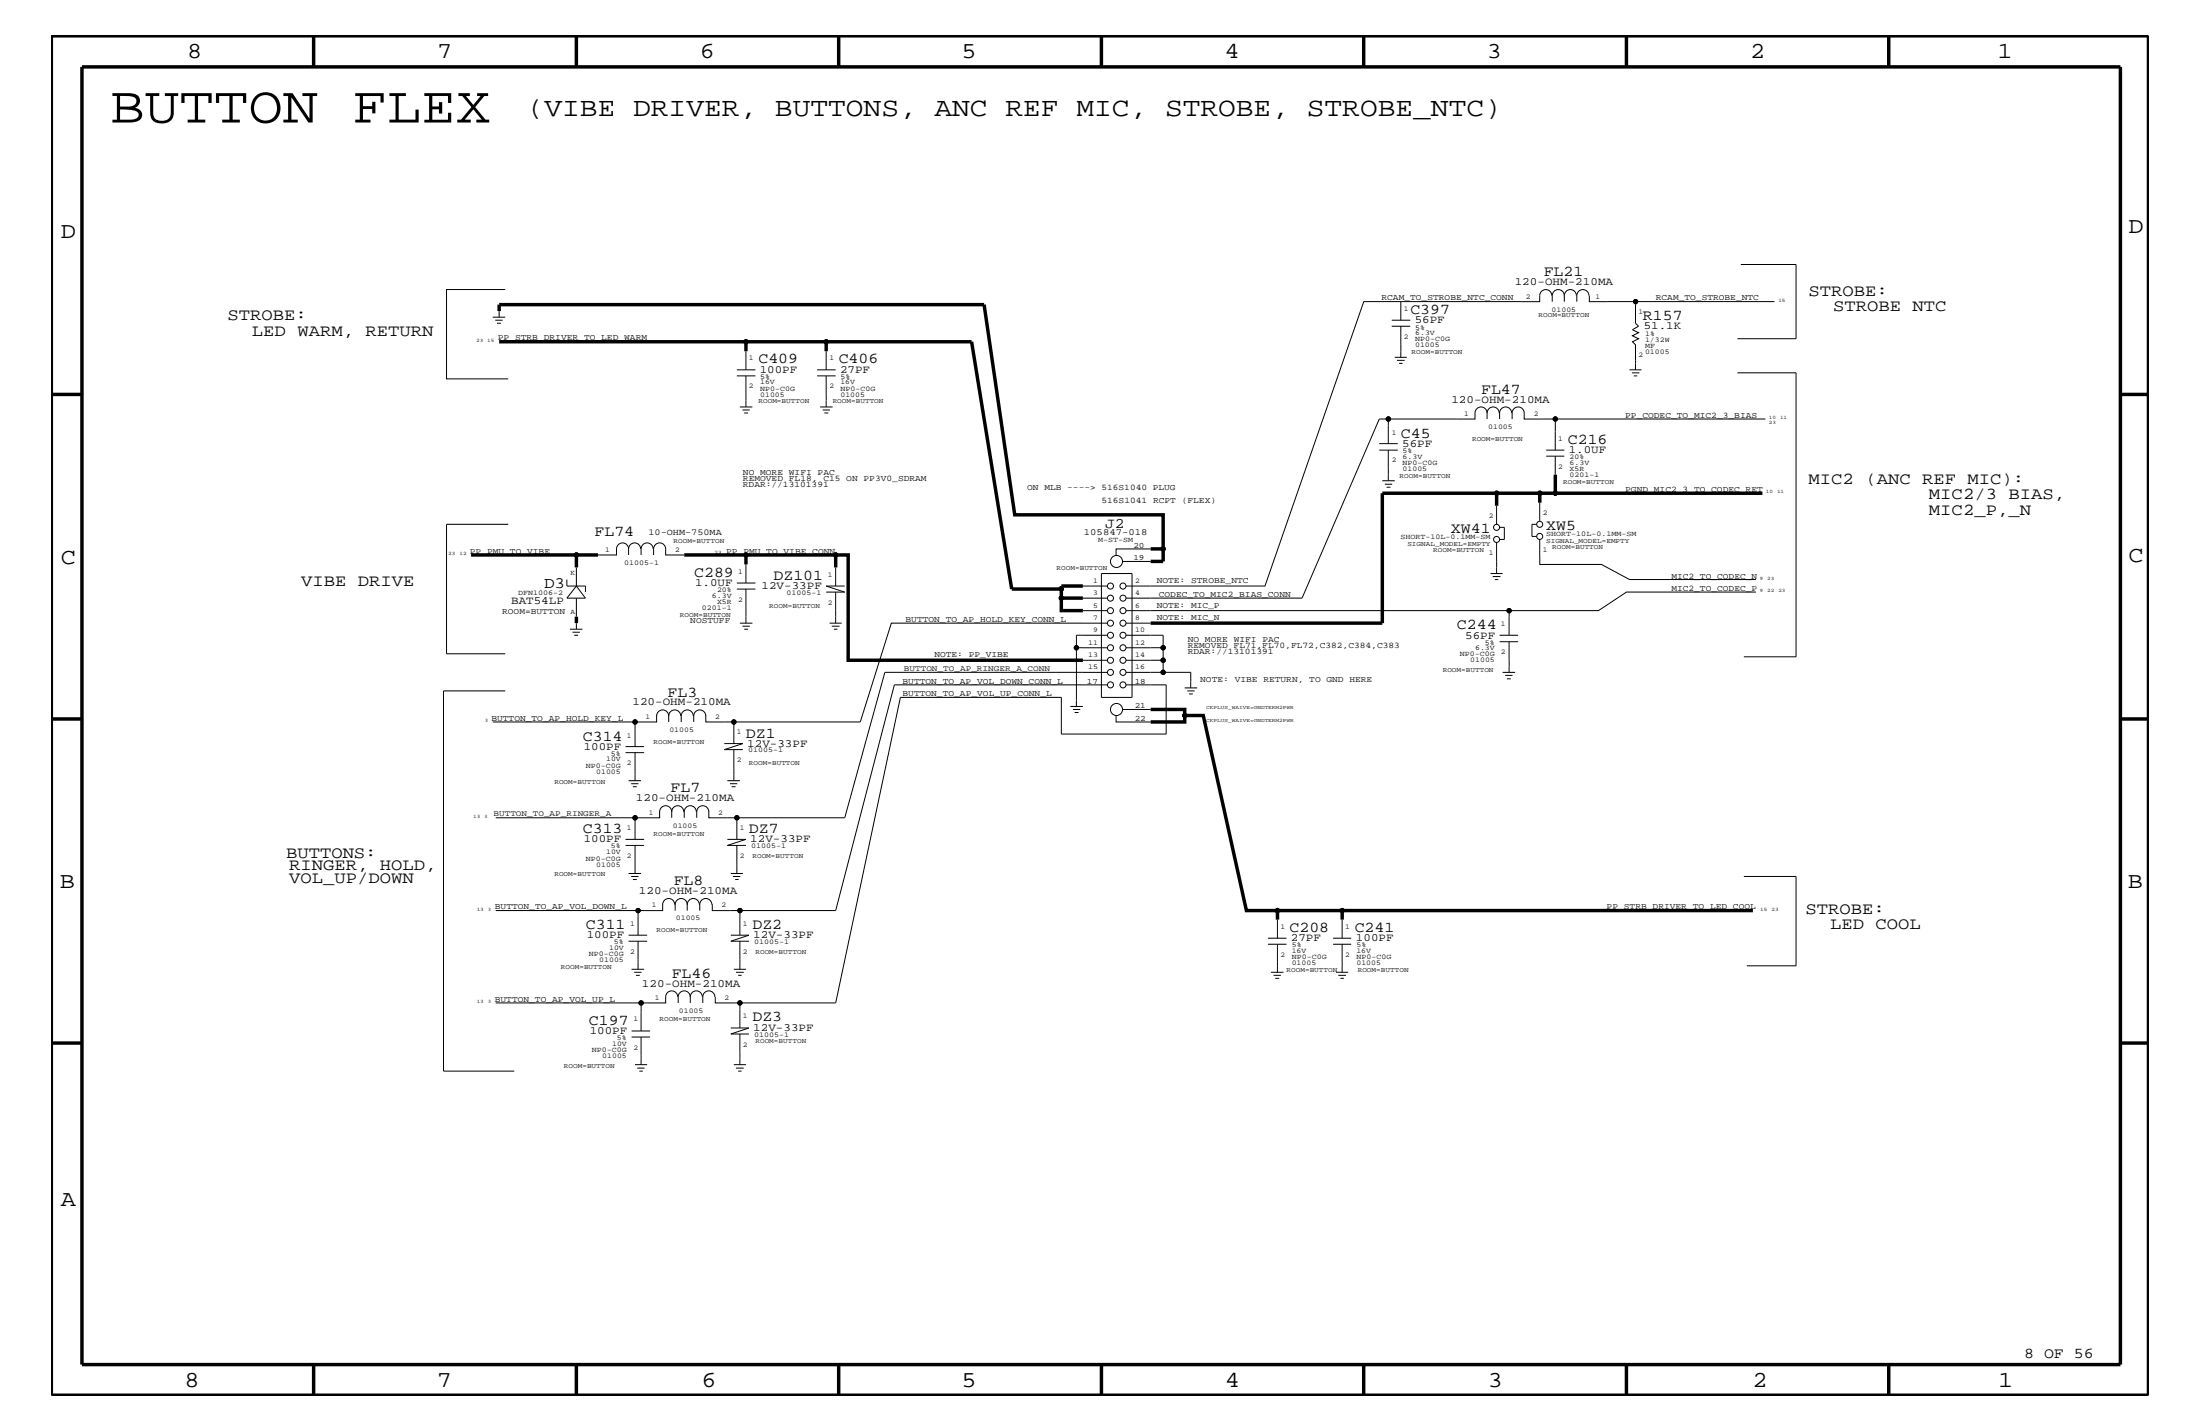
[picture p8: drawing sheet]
<svg xmlns="http://www.w3.org/2000/svg" width="432mm" height="279mm" viewBox="0 0 432 279" stroke-linecap="round" stroke-linejoin="round" font-family="sans-serif">
<g fill="none" stroke="#000" stroke-width=".2">
<path d="M99.2 56.8h-11.6v17.5h12.2M274.9 59.2v3.6M304.6 58a1.19 1.19 0 0 0-1.2-1.2 1.19 1.19 0 0 0-1.2 1.2v1.2h-34.5l-19.4 55.8h-22.5M307 58a1.19 1.19 0 0 0-1.2-1.2 1.19 1.19 0 0 0-1.1 1.2v1.2M307 58v1.2M307 58a1.19 1.19 0 0 1 1.2-1.2 1.19 1.19 0 0 1 1.2 1.2M311.9 58a1.19 1.19 0 0 0-1.2-1.2 1.19 1.19 0 0 0-1.2 1.2v1.2M311.9 58v1.2h9.1v4.2l.6 .6-1.2 .7 1.2 .6-1.2 .6 1.2 .6-1.2 .6 .6 .6v4.9M321 59.2h27.3M341.7 51.9h10.8v14.6h-11.5M96.7 62.2h2.5M97.2 62.8h1.4"/>
<path d="M97.5 63.4h.8M98 61.1v1.1M144.6 73.8h3.7M144.6 72.6h3.7M145.2 79.8h2.5M146.4 68.9v3.7M146.4 73.8v6M160.4 73.8h3.6M160.4 72.6h3.6M161 79.8h2.4M162.2 68.9v3.7M162.2 73.8v6"/>
<path d="M273.2 62.8h3.6M273.2 64h3.6M273.8 70.1h2.3M274.2 70.7h1.5M274.6 71.3h.7M274.9 64v6.1M319.8 72.6h2.4M320.3 73.2h1.5M320.7 73.8h.6M341 73.2h11.5v55.7h-10.2M145.7 80.4h1.5M146.1 81h.7"/>
<path d="M161.5 80.4h1.4M161.8 81h.8M270.7 87h3.6M270.7 88.3h3.6M271.3 94.3h2.5M271.8 95h1.4M272.1 95.6h.8M272.5 88.3v6M272.5 82.2v4.8M285.9 82.2h-15.2l-15.1 35.2h-34.6M291.9 81a1.19 1.19 0 0 1 1.2-1.2 1.19 1.19 0 0 1 1.1 1.2M291.9 81a1.19 1.19 0 0 0-1.2-1.2 1.19 1.19 0 0 0-1.2 1.2v1.2h-3.6"/>
<path d="M291.9 81v1.2M293.7 99.2v3.7M296.7 81a1.19 1.19 0 0 0-1.2-1.2 1.19 1.19 0 0 0-1.2 1.2v1.2M296.8 82.2v-1.2a1.19 1.19 0 0 1 1.2-1.2 1.19 1.19 0 0 1 1.2 1.2v1.2h3.6M302.2 98.6v3.6M302.8 82.2h2.5M303.5 88.3h3.5M303.5 89.5h3.5M305.3 89.5v3.6M346.5 82.2h-41.2v6.1M99.8 102.9h-12.2v25.4h11.6M111.3 113.7v1.3h3.6v1.2"/>
<path d="M113.1 111.3v3.7l-1.8 2.4h3.6l-1.8-2.4M113.1 117.4v3.6M123.4 107.7a1.19 1.19 0 0 0-1.2-1.2 1.19 1.19 0 0 0-1.2 1.2v1.2h-3.6M123.4 107.7v1.2M123.4 107.7a1.19 1.19 0 0 1 1.2-1.2 1.19 1.19 0 0 1 1.1 1.2M128.2 107.7a1.19 1.19 0 0 0-1.2-1.2 1.19 1.19 0 0 0-1.2 1.2v1.2M128.3 108.9v-1.2a1.19 1.19 0 0 1 1.2-1.2 1.19 1.19 0 0 1 1.2 1.2v1.2h3.6M144.6 114.4h3.7M144.6 115.6h3.7M146.4 110.8v3.6M146.4 115.6v6.7M164 111.3v3.7"/>
<path d="M164 116.2v6.1M165.8 115h-3.6l3.6 1.2h-3.6M212.5 115h4.9M212.5 119.8h4.9M212.5 117.4h4.9M216.2 112.5h6v24.3h-6zM220.4 110.2h5.4M221 115h4.8M221 119.8h4.8M225.8 107.7h-6.7v1.2M225.8 119.8h70.4v1.2M292.6 112.5h2.3"/>
<path d="M293 113.1h1.5M293.4 113.7h.7M293.7 106.5v3.7M293.7 111.3v1.2M293.7 110.2v1.1M294.3 103.5h1v2.3h-1M301.6 102.9h-.9v2.4h.9M302.2 105.8v4.9h12.1l5.5 3h24.8M344.6 116.2h-25.4l-5.5 3.6h-17.5M99.2 135.6h-12.2v74.6h13.9M111.9 123.5h2.4M112.4 124h1.4"/>
<path d="M112.7 124.6h.8M113.1 122.3v1.2M145.2 122.3h2.5M145.7 122.9h1.5M146.1 123.5h.7M162.8 122.3h2.4M163.3 122.9h1.5M163.7 123.5h.7M210.1 138.6h2.4M210.6 139.2h1.4M210.9 139.8h.8M211.3 127.1v11.5"/>
<path d="M212.5 127.1h4.9M212.5 131.9h4.9M212.5 122.3h4.9M212.5 129.6h4.9M212.5 122.3h-37.6l-6.1 19.4h-24.8v4.2M212.5 131.9h-38.8l-7.9 28.6h-21.2M217.4 124.6h-6.1v2.5h1.2M217.4 134.4h-41.9l-11.5 44.3h-18.8M220.4 139.2h5.4M221 124.6h7.3v2.5h-2.5M221 134.4h7.9v9.6h-20.6v-7.2h-31.6l-12.7 60h-18.8M221 131.9h4.8"/>
<path d="M221 127.1h4.8M221 122.3h4.8M221 129.6h4.8M228.3 131.9h5.4v3.1M228.3 127.1v2.4h-2.5M228.3 129.5v2.4h-2.5M232.5 135h2.5M233 135.6h1.5M233.4 136.2h.7M294.3 124.6h3.7M294.3 125.9h3.7M294.9 131.9h2.5"/>
<path d="M295.4 132.5h1.5M295.8 133.2h.7M296.2 121v3.6M296.2 125.9v3.7M296.2 130.7v1.2M296.2 129.5v1.2M96.7 141.7h27.9v4.8M122.8 147.7h3.6M122.8 146.5h3.6M123.4 153.2h2.4M123.9 153.8h1.4M124.2 154.4h.8"/>
<path d="M124.6 147.7v5.5M128.9 140.4v1.3h-4.3M128.9 140.5a1.19 1.19 0 0 1 1.2-1.2 1.19 1.19 0 0 1 1.1 1.2 1.19 1.19 0 0 1 1.2-1.2 1.19 1.19 0 0 1 1.2 1.2M129.5 159.2v1.3h-4.9v4.2M129.5 159.3a1.19 1.19 0 0 1 1.2-1.2 1.19 1.19 0 0 1 1.1 1.2 1.19 1.19 0 0 1 1.2-1.2 1.19 1.19 0 0 1 1.2 1.2M131.2 140.4v1.3M131.8 159.2v1.3M133.7 140.4v1.3M133.7 140.5a1.19 1.19 0 0 1 1.2-1.2 1.19 1.19 0 0 1 1.2 1.2M134.3 159.2v1.3M134.3 159.3a1.19 1.19 0 0 1 1.2-1.2 1.19 1.19 0 0 1 1.2 1.2M136.2 140.4v1.3"/>
<path d="M136.2 140.5a1.19 1.19 0 0 1 1.1-1.2 1.19 1.19 0 0 1 1.2 1.2M136.8 159.2v1.3M136.8 159.3a1.19 1.19 0 0 1 1.1-1.2 1.19 1.19 0 0 1 1.2 1.2M138.5 140.4v1.3h3.7M139.1 159.2v1.3h3.7M142.2 145.9h3.6l-3.6 1.2h3.6M142.2 141.7h1.8M142.8 153.2h2.4M143.3 153.8h1.4M143.6 154.4h.8M144 147.1v6.1M219.1 140.4v1.3h6.7"/>
<path d="M97.3 178.7h27.9M97.3 160.5h27.3M122.8 165.9h3.6M122.8 164.7h3.6M123.4 171.4h2.4M123.9 172h1.4M124.2 172.6h.8M124.6 165.9v5.5M126.4 178.7h-1.2v4.8M130.1 177.4v1.3h-3.7M130.1 177.5a1.19 1.19 0 0 1 1.1-1.2 1.19 1.19 0 0 1 1.2 1.2M132.5 177.5a1.19 1.19 0 0 1 1.2-1.2 1.19 1.19 0 0 1 1.2 1.2 1.19 1.19 0 0 1 1.2-1.2 1.19 1.19 0 0 1 1.2 1.2"/>
<path d="M132.5 177.4v1.3M134.9 177.4v1.3M137.3 177.4v1.3M137.3 177.5a1.19 1.19 0 0 1 1.2-1.2 1.19 1.19 0 0 1 1.2 1.2M139.8 177.4v1.3h5.4v4.8M142.8 164.7h3.6l-3.6 1.2h3.6M142.8 160.5h1.8v.5M143.4 171.4h2.4M143.9 172h1.4M144.3 172.6h.7M144.6 161.1v3.6M144.6 165.9v3.6"/>
<path d="M144.6 170.1v1.3M144.6 169.5v.6M342.3 172h10.2v17.5h-9.6M97.3 196.8h28.5M123.4 184.7h3.6M123.4 183.5h3.6M124 190.2h2.4M124.5 190.8h1.4M124.8 191.4h.8M125.2 184.7v5.5M127 196.8h-1.2v5.5M133 195.6a1.19 1.19 0 0 0-1.2-1.2 1.19 1.19 0 0 0-1.1 1.2v1.2h-3.7"/>
<path d="M135.5 195.6a1.19 1.19 0 0 0-1.2-1.2 1.19 1.19 0 0 0-1.2 1.2v1.2M135.5 195.6v1.2M135.5 195.6a1.19 1.19 0 0 1 1.2-1.2 1.19 1.19 0 0 1 1.2 1.2M140.3 195.6a1.19 1.19 0 0 0-1.2-1.2 1.19 1.19 0 0 0-1.2 1.2v1.2M140.4 195.6v1.2h4.8v4.9M143.4 183.5h3.6l-3.6 1.2h3.6M144 190.2h2.4M144.5 190.8h1.5M144.9 191.4h.7M145.2 184.7v5.5M248.9 185.3h3.6M248.9 184.1h3.6"/>
<path d="M249.5 190.8h2.4M250 191.4h1.4M250.3 192h.8M250.7 180.4v3.7M250.7 185.3v5.5M261.6 185.3h3.6M261.6 184.1h3.6M262.2 190.8h2.4M262.7 191.4h1.5M263.1 192h.7M263.4 180.4v3.7M263.4 185.3v5.5"/>
<path d="M124 203.5h3.6M124 202.3h3.6M124.6 208.9h2.4M125.1 209.6h1.4M125.5 210.2h.7M125.8 203.5v5.4M143.4 201.7h3.6l-3.6 1.2h3.6M144 208.9h2.4M144.5 209.6h1.5M144.9 210.2h.7M145.2 202.9v6"/>
<circle cx="321" cy="59.2" r=".42"/>
<circle cx="146.4" cy="67.1" r=".42"/>
<circle cx="162.2" cy="67.1" r=".42"/>
<circle cx="272.5" cy="82.2" r=".42"/>
<circle cx="293.7" cy="96.8" r=".42"/>
<circle cx="302.2" cy="96.8" r=".42"/>
<circle cx="305.3" cy="96.8" r=".42"/>
<circle cx="305.3" cy="82.2" r=".42"/>
<circle cx="113.1" cy="108.9" r=".42"/>
<circle cx="146.4" cy="108.9" r=".42"/>
<circle cx="164" cy="108.9" r=".42"/>
<circle cx="208.3" cy="115.6" r=".42"/>
<circle cx="208.3" cy="117.4" r=".42"/>
<circle cx="218" cy="117.4" r=".59"/>
<circle cx="218" cy="119.8" r=".59"/>
<circle cx="218" cy="115" r=".59"/>
<circle cx="219.1" cy="110.2" r="1.19"/>
<circle cx="220.4" cy="115" r=".59"/>
<circle cx="220.4" cy="117.4" r=".59"/>
<circle cx="220.4" cy="119.8" r=".59"/>
<circle cx="228.3" cy="107.7" r=".42"/>
<circle cx="293.7" cy="105.8" r=".59"/>
<circle cx="293.7" cy="103.5" r=".59"/>
<circle cx="296.2" cy="119.8" r=".42"/>
<circle cx="302.2" cy="102.9" r=".59"/>
<circle cx="302.2" cy="105.3" r=".59"/>
<circle cx="211.3" cy="127.1" r=".42"/>
<circle cx="218" cy="131.9" r=".59"/>
<circle cx="218" cy="129.6" r=".59"/>
<circle cx="218" cy="127.1" r=".59"/>
<circle cx="218" cy="122.3" r=".59"/>
<circle cx="218" cy="134.4" r=".59"/>
<circle cx="218" cy="124.6" r=".59"/>
<circle cx="219.1" cy="139.2" r="1.19"/>
<circle cx="220.4" cy="134.4" r=".59"/>
<circle cx="220.4" cy="124.6" r=".59"/>
<circle cx="220.4" cy="131.9" r=".59"/>
<circle cx="220.4" cy="129.6" r=".59"/>
<circle cx="220.4" cy="122.3" r=".59"/>
<circle cx="220.4" cy="127.1" r=".59"/>
<circle cx="228.3" cy="131.9" r=".42"/>
<circle cx="228.3" cy="127.1" r=".42"/>
<circle cx="228.3" cy="129.5" r=".42"/>
<circle cx="124.6" cy="141.7" r=".42"/>
<circle cx="144" cy="141.7" r=".42"/>
<circle cx="232.5" cy="140.4" r=".42"/>
<circle cx="124.6" cy="160.5" r=".42"/>
<circle cx="125.2" cy="178.7" r=".42"/>
<circle cx="144.6" cy="160.5" r=".42"/>
<circle cx="145.2" cy="178.7" r=".42"/>
<circle cx="250.7" cy="178.7" r=".42"/>
<circle cx="263.4" cy="178.7" r=".42"/>
<circle cx="125.8" cy="196.8" r=".42"/>
<circle cx="145.2" cy="196.8" r=".42"/>
</g>
<g fill="none" stroke="#000" stroke-width=".68" stroke-linecap="butt">
<path d="M10.1 7h411.6v266.8h-411.6zM16.1 13.1h400.1v254.6h-400.1zM61.6 7v6.1M113.1 7v6.1M164.6 7v6.1M216.2 7v6.1M267.7 7v6.1M319.2 7v6.1M370.7 7v6.1M10.1 77.4h6M98 67.1h48.4v1.8M98 61v-1.2h95.2l6 41.2h29.1v9.2h-2.5"/>
<path d="M146.4 67.1h15.8v1.8M162.2 67.1h28.5l7.9 48.5h9.7M416.2 77.4h5.5M293.7 96.8h8.5v1.8M293.7 96.8h-22.4v25.5h-45.5M293.7 96.8v2.4M302.2 96.8h43.7M305.3 93.1v3.7M92.5 108.9h24.9M113.1 108.9v2.4M134.3 108.9h12.1v1.8M146.4 108.9h17.6"/>
<path d="M164 108.9h2.5v20.6h46M164 108.9v2.4M212.5 117.4h-4.2v2.4h4.2M212.5 115h-4.2v2.4M225.8 107.7h2.5M113.1 121v1.3M225.8 139.2h6.7v2.5h-6.7M10.1 141.1h6M232.5 140.4h3.7l8.4 38.3h6.1v1.7M416.2 141.1h5.5M250.7 178.7h93.3M263.4 178.7v1.7"/>
<path d="M10.1 204.7h6M416.2 204.7h5.5M61.6 267.7v6.1M113.1 267.7v6.1M164.6 267.7v6.1M216.2 268v5.8M267.7 267.7v6.1M319.2 267.7v6.1M370.7 267.7v6.1"/>
</g>
<g fill="#000">
<circle cx="321" cy="59.2" r=".42"/>
<circle cx="146.4" cy="67.1" r=".42"/>
<circle cx="162.2" cy="67.1" r=".42"/>
<circle cx="272.5" cy="82.2" r=".42"/>
<circle cx="293.7" cy="96.8" r=".42"/>
<circle cx="302.2" cy="96.8" r=".42"/>
<circle cx="305.3" cy="96.8" r=".42"/>
<circle cx="305.3" cy="82.2" r=".42"/>
<circle cx="113.1" cy="108.9" r=".42"/>
<circle cx="146.4" cy="108.9" r=".42"/>
<circle cx="164" cy="108.9" r=".42"/>
<circle cx="208.3" cy="115.6" r=".42"/>
<circle cx="208.3" cy="117.4" r=".42"/>
<circle cx="228.3" cy="107.7" r=".42"/>
<circle cx="296.2" cy="119.8" r=".42"/>
<circle cx="211.3" cy="127.1" r=".42"/>
<circle cx="228.3" cy="131.9" r=".42"/>
<circle cx="228.3" cy="127.1" r=".42"/>
<circle cx="228.3" cy="129.5" r=".42"/>
<circle cx="124.6" cy="141.7" r=".42"/>
<circle cx="144" cy="141.7" r=".42"/>
<circle cx="232.5" cy="140.4" r=".42"/>
<circle cx="124.6" cy="160.5" r=".42"/>
<circle cx="125.2" cy="178.7" r=".42"/>
<circle cx="144.6" cy="160.5" r=".42"/>
<circle cx="145.2" cy="178.7" r=".42"/>
<circle cx="250.7" cy="178.7" r=".42"/>
<circle cx="263.4" cy="178.7" r=".42"/>
<circle cx="125.8" cy="196.8" r=".42"/>
<circle cx="145.2" cy="196.8" r=".42"/>
</g>
<text font-size="10.2" x="21.6" y="24">BUTTON FLEX</text>
<text font-size="5.2" x="103.4" y="22.9">(VIBE DRIVER, BUTTONS, ANC REF MIC, STROBE, STROBE_NTC)</text>
<g font-size="4.5">
<text x="36.7" y="11.4">8</text>
<text x="85.8" y="11.4">7</text>
<text x="137.3" y="11.4">6</text>
<text x="188.7" y="11.4">5</text>
<text x="240.3" y="11.4">4</text>
<text x="291.8" y="11.4">3</text>
<text x="343.5" y="11.4">2</text>
<text x="392.1" y="11.4">1</text>
<text x="11.9" y="46.7">D</text>
<text x="417.8" y="45.6">D</text>
<text x="11.9" y="110.6">C</text>
<text x="417.8" y="110.3">C</text>
<text x="11.8" y="174.3">B</text>
<text x="417.6" y="174.2">B</text>
<text x="11.9" y="236.7">A</text>
<text x="36.2" y="272.1">8</text>
<text x="85.8" y="272.1">7</text>
<text x="137.7" y="272.1">6</text>
<text x="188.7" y="272.1">5</text>
<text x="240.4" y="272.1">4</text>
<text x="292" y="272.1">3</text>
<text x="343.9" y="272.1">2</text>
<text x="392.2" y="272.1">1</text>
</g>
<g font-size="3.3">
<text x="355" y="58">STROBE:</text>
<text x="44.6" y="62.8">STROBE:</text>
<text x="49.5" y="65.9">LED WARM, RETURN</text>
<text x="359.8" y="61">STROBE NTC</text>
<text x="355" y="95">MIC2 (ANC REF MIC):</text>
<text x="378.6" y="98">MIC2/3 BIAS,</text>
<text x="378.6" y="101">MIC2_P,_N</text>
<text x="59.1" y="115">VIBE DRIVE</text>
<text x="56.1" y="168.3">BUTTONS:</text>
<text x="56.7" y="170.7">RINGER, HOLD,</text>
<text x="56.7" y="173.2">VOL_UP/DOWN</text>
<text x="354.4" y="179.3">STROBE:</text>
<text x="359.2" y="182.2">LED COOL</text>
</g>
<text font-size="3.1" x="106.8" y="115.3">D3</text>
<g font-size="3">
<text x="303" y="54.2">FL21</text>
<text x="276.8" y="61.6">C397</text>
<text x="322.5" y="62.7">R157</text>
<text x="148.9" y="71.3">C409</text>
<text x="164.6" y="71.3">C406</text>
<text x="290.7" y="77.3">FL47</text>
<text x="275" y="85.9">C45</text>
<text x="307.7" y="87">C216</text>
<text x="116.7" y="105.2">FL74</text>
<text x="284.8" y="104.6">XW41</text>
<text x="303.5" y="104">XW5</text>
<text x="136.2" y="113.1">C289</text>
<text x="151.8" y="113.7">DZ101</text>
<text x="286" y="123.5">C244</text>
<text x="131" y="136.7">FL3</text>
<text x="114.4" y="145.3">C314</text>
<text x="146.4" y="144.7">DZ1</text>
<text x="131.6" y="155.5">FL7</text>
<text x="114.4" y="163.5">C313</text>
<text x="147" y="163.5">DZ7</text>
<text x="132.2" y="173.7">FL8</text>
<text x="115" y="182.2">C311</text>
<text x="147.7" y="182.2">DZ2</text>
<text x="253.1" y="182.9">C208</text>
<text x="265.9" y="182.9">C241</text>
<text x="131.8" y="191.9">FL46</text>
<text x="115.6" y="201">C197</text>
<text x="147.7" y="200.4">DZ3</text>
<text x="397.3" y="266.5">8 OF 56</text>
</g>
<text font-size="2.9" x="216.9" y="103.6">J2</text>
<g font-size="2.2">
<text x="297.3" y="56">120-OHM-210MA</text>
<text x="277.7" y="63.4">56PF</text>
<text x="322.6" y="64.5">51.1K</text>
<text x="149.1" y="73.2">100PF</text>
<text x="164.9" y="73.2">27PF</text>
<text x="284.9" y="79">120-OHM-210MA</text>
<text x="275.2" y="87.7">56PF</text>
<text x="307.9" y="88.9">1.0UF</text>
<text x="100.3" y="118.5">BAT54LP</text>
<text x="136.4" y="115">1.0UF</text>
<text x="149.5" y="115.6">12V-33PF</text>
<text x="287.6" y="125.3">56PF</text>
<text x="124.1" y="138.4">120-OHM-210MA</text>
<text x="114.6" y="147.1">100PF</text>
<text x="146.7" y="146.5">12V-33PF</text>
<text x="124.8" y="157.2">120-OHM-210MA</text>
<text x="114.6" y="165.3">100PF</text>
<text x="147.3" y="165.3">12V-33PF</text>
<text x="125.4" y="175.4">120-OHM-210MA</text>
<text x="115.2" y="184.1">100PF</text>
<text x="147.8" y="184.1">12V-33PF</text>
<text x="253.4" y="184.7">27PF</text>
<text x="266.1" y="184.7">100PF</text>
<text x="126" y="193.6">120-OHM-210MA</text>
<text x="115.8" y="202.9">100PF</text>
<text x="147.8" y="202.3">12V-33PF</text>
</g>
<text font-size="1.9" x="212.8" y="105">105847-018</text>
<text font-size="1.8" x="127.3" y="105">10-OHM-750MA</text>
<g font-size="1.7">
<text x="271.1" y="58.9">RCAM_TO_STROBE_NTC_CONN</text>
<text x="325" y="58.9">RCAM_TO_STROBE_NTC</text>
<text x="97.7" y="66.8">PP_STRB_DRIVER_TO_LED_WARM</text>
<text x="319" y="82">PP_CODEC_TO_MIC2_3_BIAS</text>
<text x="145.8" y="95.6">RDAR://13101391</text>
<text x="145.8" y="93.1">NO MORE WIFI PAC</text>
<text x="145.8" y="94.3">REMOVED FL18, C15 ON PP3V0_SDRAM</text>
<text x="201.6" y="96.2">ON MLB ----&gt; 516S1040 PLUG</text>
<text x="216.2" y="98.6">516S1041 RCPT (FLEX)</text>
<text x="319" y="96.5">PGND_MIC2_3_TO_CODEC_RET</text>
<text x="92.2" y="108.6">PP_PMU_TO_VIBE</text>
<text x="142.5" y="108.6">PP_PMU_TO_VIBE_CONN</text>
<text x="328" y="113.5">MIC2_TO_CODEC_N</text>
<text x="227" y="119.2">NOTE: MIC_P</text>
<text x="227" y="114.4">NOTE: STROBE_NTC</text>
<text x="227.4" y="117.2">CODEC_TO_MIC2_BIAS_CONN</text>
<text x="328" y="115.9">MIC2_TO_CODEC_P</text>
<text x="98.6" y="120.4">ROOM=BUTTON</text>
<text x="135.5" y="122.3">NOSTUFF</text>
<text x="177.7" y="122">BUTTON_TO_AP_HOLD_KEY_CONN_L</text>
<text x="227" y="121.7">NOTE: MIC_N</text>
<text x="233.1" y="125.9">NO MORE WIFI PAC</text>
<text x="183.4" y="128.9">NOTE: PP_VIBE</text>
<text x="233.1" y="127.1">REMOVED FL71,FL70,FL72,C382,C384,C383</text>
<text x="233.1" y="128.3">RDAR://13101391</text>
<text x="177.1" y="136.6">BUTTON_TO_AP_VOL_UP_CONN_L</text>
<text x="177.1" y="134.1">BUTTON_TO_AP_VOL_DOWN_CONN_L</text>
<text x="235.6" y="133.8">NOTE: VIBE RETURN, TO GND HERE</text>
<text x="96.4" y="141.4">BUTTON_TO_AP_HOLD_KEY_L</text>
<text x="97.1" y="178.4">BUTTON_TO_AP_VOL_DOWN_L</text>
<text x="315.3" y="178.4">PP_STRB_DRIVER_TO_LED_COOL</text>
<text x="97.1" y="196.5">BUTTON_TO_AP_VOL_UP_L</text>
</g>
<g font-size="1.6">
<text x="222.5" y="107.4">20</text>
<text x="222.5" y="109.9">19</text>
<text x="177.4" y="131.7">BUTTON_TO_AP_RINGER_A_CONN</text>
<text x="213.3" y="134.1">17</text>
<text x="222.7" y="134.1">18</text>
<text x="222.7" y="138.9">21</text>
<text x="222.7" y="141.4">22</text>
<text x="96.9" y="160.2">BUTTON_TO_AP_RINGER_A</text>
</g>
<g font-size="1.4">
<text x="299.5" y="58.6">2</text>
<text x="313.1" y="58.6">1</text>
<text x="275.5" y="61">1</text>
<text x="277.7" y="64.7">5%</text>
<text x="277.7" y="65.7">6.3V</text>
<text x="302" y="62.2">ROOM=BUTTON</text>
<text x="304.5" y="61.1">01005</text>
<text x="321.6" y="61.6">1</text>
<text x="322.9" y="65.9">1%</text>
<text x="147" y="70.7">1</text>
<text x="162.8" y="70.7">1</text>
<text x="275.5" y="66.5">2</text>
<text x="277.1" y="69.5">ROOM=BUTTON</text>
<text x="277.7" y="67">NP0-C0G</text>
<text x="277.7" y="68.2">01005</text>
<text x="321.6" y="70.1">2</text>
<text x="322.9" y="68.3">MF</text>
<text x="322.9" y="67.1">1/32W</text>
<text x="322.9" y="69.5">01005</text>
<text x="147" y="76.2">2</text>
<text x="149.2" y="76.6">NP0-C0G</text>
<text x="149.2" y="74.3">5%</text>
<text x="149.2" y="75.4">16V</text>
<text x="149.2" y="77.9">01005</text>
<text x="162.8" y="76.2">2</text>
<text x="165" y="77.9">01005</text>
<text x="165" y="75.4">16V</text>
<text x="165" y="74.3">5%</text>
<text x="165" y="76.6">NP0-C0G</text>
<text x="148.9" y="79.2">ROOM=BUTTON</text>
<text x="163.4" y="79.2">ROOM=BUTTON</text>
<text x="287.4" y="81.6">1</text>
<text x="301" y="81.6">2</text>
<text x="273.2" y="85.3">1</text>
<text x="275.3" y="88.9">5%</text>
<text x="288.9" y="86.4">ROOM=BUTTON</text>
<text x="292.1" y="84.2">01005</text>
<text x="305.9" y="86.4">1</text>
<text x="273.2" y="90.7">2</text>
<text x="274.7" y="93.7">ROOM=BUTTON</text>
<text x="275.3" y="90">6.3V</text>
<text x="275.3" y="91.2">NP0-C0G</text>
<text x="275.3" y="92.4">01005</text>
<text x="305.9" y="91.9">2</text>
<text x="306.8" y="95">ROOM=BUTTON</text>
<text x="308.1" y="92.4">X5R</text>
<text x="308.1" y="90.1">20%</text>
<text x="308.1" y="93.6">0201-1</text>
<text x="308.1" y="91.2">6.3V</text>
<text x="292.2" y="101.6">2</text>
<text x="302.8" y="101">2</text>
<text x="132.2" y="106.5">ROOM=BUTTON</text>
<text x="215.5" y="106.3">M-ST-SM</text>
<text x="274.9" y="105.8">SHORT-10L-0.1MM-SM</text>
<text x="276.2" y="107.1">SIGNAL_MODEL=EMPTY</text>
<text x="303.5" y="105.2">SHORT-10L-0.1MM-SM</text>
<text x="303.5" y="106.5">SIGNAL_MODEL=EMPTY</text>
<text x="304.7" y="107.7">ROOM=BUTTON</text>
<text x="111.9" y="112.8">K</text>
<text x="118.8" y="108.3">1</text>
<text x="122.5" y="110.8">01005-1</text>
<text x="132.5" y="108.3">2</text>
<text x="144.9" y="112.5">1</text>
<text x="162.5" y="113.1">1</text>
<text x="207.4" y="111.9">ROOM=BUTTON</text>
<text x="281.3" y="108.3">ROOM=BUTTON</text>
<text x="292.2" y="108.9">1</text>
<text x="302.8" y="108.3">1</text>
<text x="101.7" y="116.7">DFN1006-2</text>
<text x="137.8" y="119.7">0201-1</text>
<text x="139.7" y="117.3">6.3V</text>
<text x="140.7" y="118.5">X5R</text>
<text x="140.7" y="116.2">20%</text>
<text x="144.9" y="118">2</text>
<text x="151" y="119.2">ROOM=BUTTON</text>
<text x="154.4" y="116.7">01005-1</text>
<text x="162.5" y="118.6">2</text>
<text x="214.6" y="119.2">5</text>
<text x="214.6" y="114.4">1</text>
<text x="214.6" y="116.8">3</text>
<text x="222.8" y="116.8">4</text>
<text x="222.8" y="119.2">6</text>
<text x="222.8" y="114.4">2</text>
<text x="111.9" y="120.4">A</text>
<text x="133.5" y="121">ROOM=BUTTON</text>
<text x="214.6" y="121.7">7</text>
<text x="214.6" y="124">9</text>
<text x="222.8" y="121.7">8</text>
<text x="222.8" y="124">10</text>
<text x="294.6" y="122.9">1</text>
<text x="213.6" y="126.5">11</text>
<text x="213.6" y="128.9">13</text>
<text x="213.6" y="131.3">15</text>
<text x="222.8" y="126.5">12</text>
<text x="222.8" y="128.9">14</text>
<text x="222.8" y="131.3">16</text>
<text x="283.2" y="131.9">ROOM=BUTTON</text>
<text x="286.6" y="128.8">NP0-C0G</text>
<text x="288.6" y="130">01005</text>
<text x="289.5" y="127.6">6.3V</text>
<text x="291.5" y="126.5">5%</text>
<text x="294.6" y="128.3">2</text>
<text x="126.7" y="141.1">1</text>
<text x="131.4" y="143.6">01005</text>
<text x="140.4" y="141.1">2</text>
<text x="119" y="149.4">10V</text>
<text x="119.9" y="148.3">5%</text>
<text x="123" y="144.7">1</text>
<text x="128.3" y="145.9">ROOM=BUTTON</text>
<text x="144.6" y="144">1</text>
<text x="144.6" y="149.5">2</text>
<text x="146.8" y="147.6">01005-1</text>
<text x="108.8" y="153.8">ROOM=BUTTON</text>
<text x="115" y="150.6">NP0-C0G</text>
<text x="117" y="151.8">01005</text>
<text x="123" y="150.1">2</text>
<text x="147" y="150.1">ROOM=BUTTON</text>
<text x="127.4" y="159.9">1</text>
<text x="141" y="159.9">2</text>
<text x="119" y="167.6">10V</text>
<text x="119.9" y="166.5">5%</text>
<text x="123" y="162.8">1</text>
<text x="128.3" y="164.1">ROOM=BUTTON</text>
<text x="132.1" y="162.4">01005</text>
<text x="145.2" y="162.8">1</text>
<text x="147.4" y="166.4">01005-1</text>
<text x="108.8" y="172">ROOM=BUTTON</text>
<text x="115" y="168.8">NP0-C0G</text>
<text x="117" y="170">01005</text>
<text x="123" y="168.3">2</text>
<text x="145.2" y="168.3">2</text>
<text x="147.7" y="168.3">ROOM=BUTTON</text>
<text x="127.9" y="178">1</text>
<text x="141.6" y="178">2</text>
<text x="120.5" y="185.3">5%</text>
<text x="123.7" y="181.6">1</text>
<text x="128.9" y="182.9">ROOM=BUTTON</text>
<text x="132.6" y="180.5">01005</text>
<text x="145.8" y="181.6">1</text>
<text x="148" y="185.2">01005-1</text>
<text x="251.3" y="182.2">1</text>
<text x="253.5" y="185.9">5%</text>
<text x="264" y="182.2">1</text>
<text x="266.2" y="185.9">5%</text>
<text x="110.1" y="190.2">ROOM=BUTTON</text>
<text x="115.6" y="187.6">NP0-C0G</text>
<text x="117.6" y="188.8">01005</text>
<text x="119.6" y="186.4">10V</text>
<text x="123.7" y="187.1">2</text>
<text x="145.8" y="187.1">2</text>
<text x="148.3" y="187.1">ROOM=BUTTON</text>
<text x="251.3" y="187.7">2</text>
<text x="252.5" y="190.8">ROOM=BUTTON</text>
<text x="253.5" y="188.2">NP0-C0G</text>
<text x="253.5" y="189.4">01005</text>
<text x="253.5" y="187">16V</text>
<text x="264" y="187.7">2</text>
<text x="266.2" y="188.2">NP0-C0G</text>
<text x="266.2" y="189.4">01005</text>
<text x="266.2" y="187">16V</text>
<text x="266.5" y="190.8">ROOM=BUTTON</text>
<text x="128.5" y="196.2">1</text>
<text x="142.2" y="196.2">2</text>
<text x="124.3" y="200.4">1</text>
<text x="129.5" y="200.4">ROOM=BUTTON</text>
<text x="133.2" y="198.7">01005</text>
<text x="145.8" y="199.8">1</text>
<text x="148" y="203.4">01005-1</text>
<text x="110.7" y="209.6">ROOM=BUTTON</text>
<text x="116.2" y="206.4">NP0-C0G</text>
<text x="118.2" y="207.6">01005</text>
<text x="120.2" y="205.2">10V</text>
<text x="121.1" y="204.1">5%</text>
<text x="124.3" y="205.9">2</text>
<text x="145.8" y="205.3">2</text>
<text x="148.3" y="204.7">ROOM=BUTTON</text>
</g>
<g font-size="1">
<text x="349" y="59.2">15</text>
<text x="93.5" y="67.1">23 15</text>
<text x="347.2" y="83.2">23</text>
<text x="347.2" y="82.2">10</text>
<text x="349.4" y="82.2">11</text>
<text x="346.6" y="96.8">10</text>
<text x="348.8" y="96.8">11</text>
<text x="88" y="108.9">23</text>
<text x="90.2" y="108.9">12</text>
<text x="140.2" y="108.6">23</text>
<text x="345.4" y="113.7">9</text>
<text x="346.8" y="113.7">23</text>
<text x="345.4" y="116.2">9</text>
<text x="346.8" y="116.2">22</text>
<text x="349" y="116.2">23</text>
<text x="95.2" y="141.7">3</text>
<text x="236.8" y="141.7">CKPLUS_WAIVE=GNDTERM2PWR</text>
<text x="236.8" y="139.2">CKPLUS_WAIVE=GNDTERM2PWR</text>
<text x="92.9" y="160.5">13 3</text>
<text x="93.6" y="178.7">13</text>
<text x="95.8" y="178.7">3</text>
<text x="345.5" y="178.7">15</text>
<text x="347.7" y="178.7">23</text>
<text x="93.6" y="196.8">13</text>
<text x="95.8" y="196.8">3</text>
</g>
</svg>
